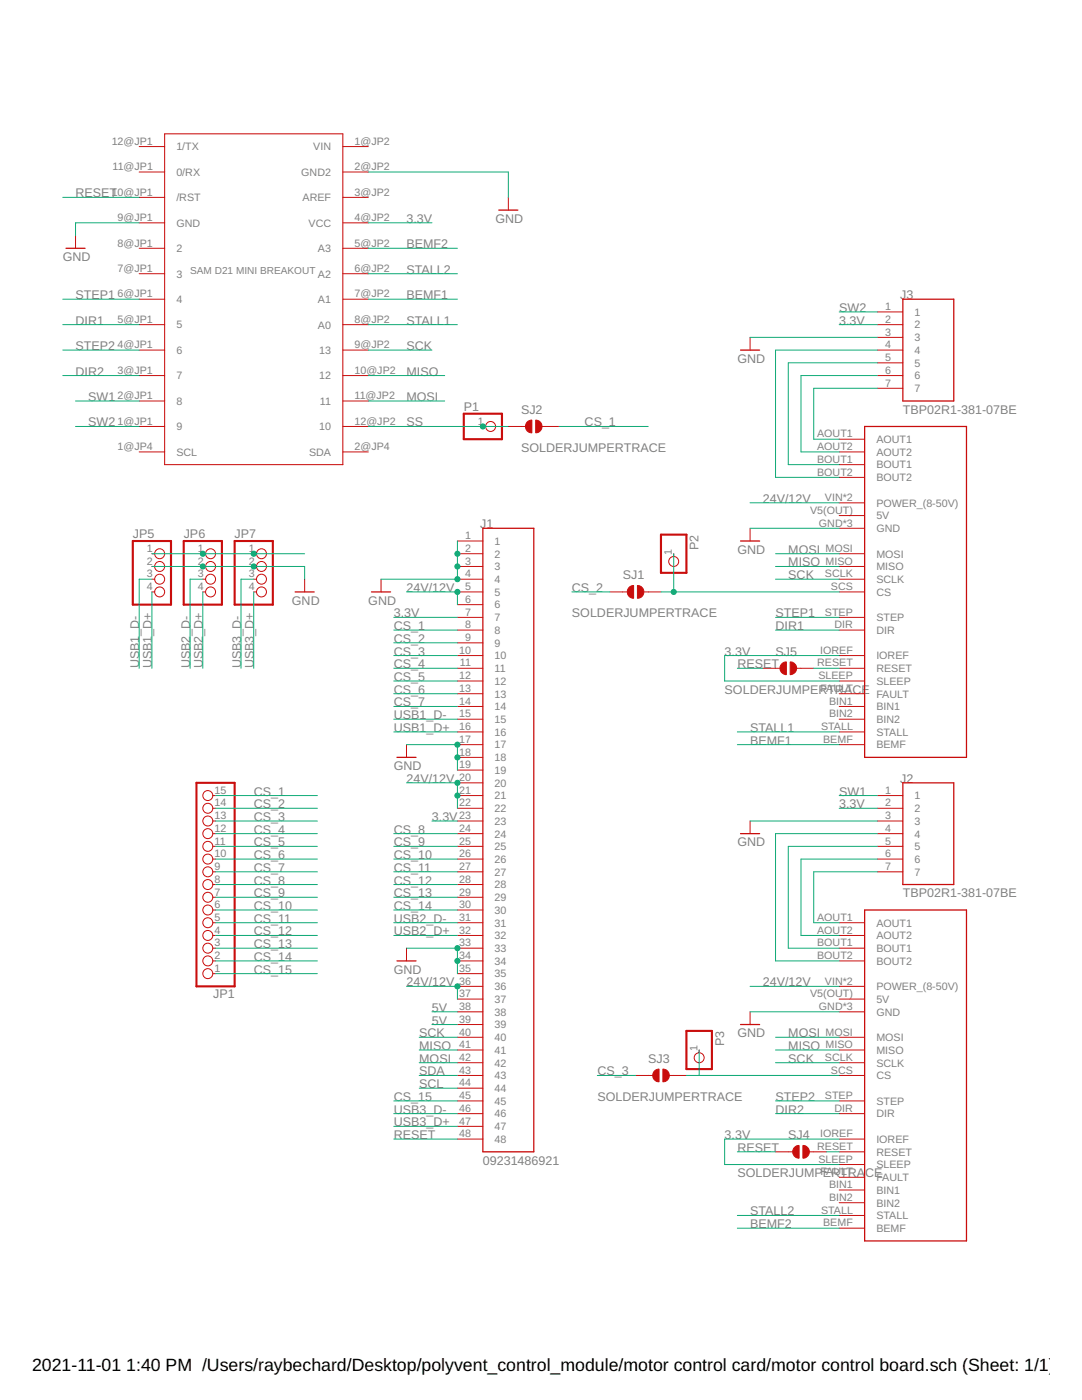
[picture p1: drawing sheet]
<svg xmlns="http://www.w3.org/2000/svg" width="216mm" height="279mm" viewBox="0 0 216 279" stroke-linecap="round" stroke-linejoin="round" font-family="sans-serif">
<g fill="none" stroke="#c90d0c" stroke-width=".25">
<path d="M13.2 49.6h3.8M99.5 41.9h3.8M180.1 59.7h10.2v20.3h-10.2zM147.8 69.9h3.8M172.5 85.1h20.3v66.1h-20.3zM58.9 118.1h3.8M74.1 118.1h3.8M96.4 105.4h10.1v124.5h-10.1zM147.8 108h3.8M79.2 151.2h3.8M180.1 156.2h10.2v20.3h-10.2zM147.8 166.4h3.8"/>
<path d="M79.2 191.8h3.8M172.5 181.6h20.3v66h-20.3zM147.8 204.5h3.8"/>
</g>
<g fill="none" stroke="#c90d0c" stroke-width=".2">
<path d="M27.8 29.3h5.1M27.8 34.3h5.1M27.8 39.4h5.1M68.4 29.3h5.1M68.4 34.3h5.1M68.4 39.4h5.1M101.4 39.4v2.5M15.1 47v2.6M27.8 44.5h5.1M27.8 49.6h5.1M27.8 54.6h5.1M27.8 59.7h5.1"/>
<path d="M68.4 44.5h5.1M68.4 49.6h5.1M68.4 54.6h5.1M68.4 59.7h5.1M27.8 64.8h5.1M27.8 69.9h5.1M27.8 75h5.1M68.4 64.8h5.1M68.4 69.9h5.1M68.4 75h5.1M149.7 67.3v2.6M175.1 62.3h5"/>
<path d="M175.1 64.8h5M175.1 67.3h5M175.1 69.9h5M175.1 72.4h5M175.1 75h5M175.1 77.5h5M27.8 90.2h5.1M27.8 85.1h5.1M27.8 80h5.1M68.4 90.2h5.1M68.4 85.1h5.1M68.4 80h5.1"/>
<path d="M96.4 85.1h.5M101.4 85.1h3.5M108.2 85.1h3.4M167.4 87.7h5.1M167.4 90.2h5.1M167.4 92.7h5.1M167.4 95.3h5.1M30.3 110.5h.6M30.3 113.1h.6M30.3 115.6h.6M30.3 118.1h.6M40.5 110.5h.5"/>
<path d="M40.5 113.1h.5M40.5 115.6h.5M40.5 118.1h.5M50.6 110.5h.6M50.6 113.1h.6M50.6 115.6h.6M50.6 118.1h.6M60.8 115.6v2.5M76 115.6v2.5M91.3 108h5.1M91.3 110.5h5.1M91.3 113.1h5.1"/>
<path d="M91.3 115.6h5.1M91.3 118.1h5.1M121.7 118.1h3.5M128.5 118.1h3.4M134.4 110.5v.6M149.7 105.4v2.6M167.4 110.5h5.1M167.4 113.1h5.1M167.4 115.6h5.1M167.4 118.1h5.1M167.4 100.4h5.1M167.4 102.9h5.1"/>
<path d="M167.4 105.4h5.1M91.3 120.7h5.1M91.3 123.2h5.1M91.3 125.8h5.1M91.3 128.3h5.1M91.3 130.8h5.1M91.3 133.4h5.1M91.3 135.9h5.1M91.3 138.5h5.1M152.2 133.4h3.4M158.9 133.4h3.5M167.4 123.2h5.1"/>
<path d="M167.4 125.8h5.1M167.4 130.8h5.1M167.4 133.4h5.1M167.4 135.9h5.1M167.4 138.5h5.1M42.5 158.8h.5M81.1 148.6v2.6M91.3 141h5.1M91.3 143.5h5.1M91.3 146.1h5.1M91.3 148.6h5.1M91.3 151.2h5.1"/>
<path d="M91.3 153.7h5.1M91.3 156.2h5.1M91.3 158.8h5.1M167.4 141h5.1M167.4 143.5h5.1M167.4 146.1h5.1M167.4 148.6h5.1M175.1 158.8h5M42.5 161.3h.5M42.5 163.9h.5M42.5 166.4h.5M42.5 168.9h.5"/>
<path d="M42.5 171.4h.5M42.5 174h.5M42.5 176.5h.5M42.5 179.1h.5M91.3 161.3h5.1M91.3 163.9h5.1M91.3 166.4h5.1M91.3 168.9h5.1M91.3 171.4h5.1M91.3 174h5.1M91.3 176.5h5.1M91.3 179.1h5.1"/>
<path d="M149.7 163.9v2.5M175.1 161.3h5M175.1 163.9h5M175.1 166.4h5M175.1 168.9h5M175.1 171.4h5M175.1 174h5M42.5 181.6h.5M42.5 184.1h.5M42.5 186.7h.5M42.5 189.2h.5M42.5 191.8h.5"/>
<path d="M42.5 194.3h.5M81.1 189.2v2.6M91.3 181.6h5.1M91.3 184.1h5.1M91.3 186.7h5.1M91.3 189.2h5.1M91.3 191.8h5.1M91.3 194.3h5.1M91.3 196.8h5.1M91.3 199.4h5.1M167.4 184.1h5.1M167.4 186.7h5.1"/>
<path d="M167.4 189.2h5.1M167.4 191.8h5.1M167.4 196.8h5.1M167.4 199.4h5.1M91.3 201.9h5.1M91.3 204.5h5.1M91.3 207h5.1M91.3 209.5h5.1M91.3 212.1h5.1M91.3 214.6h5.1M91.3 217.2h5.1M91.3 219.7h5.1"/>
<path d="M126.8 214.6h3.4M133.5 214.6h3.5M139.5 209.5v.6M149.7 201.9v2.6M167.4 201.9h5.1M167.4 207h5.1M167.4 209.5h5.1M167.4 212.1h5.1M167.4 214.6h5.1M167.4 219.7h5.1M91.3 222.2h5.1M91.3 224.8h5.1"/>
<path d="M91.3 227.3h5.1M154.7 229.9h3.5M161.5 229.9h3.4M167.4 222.2h5.1M167.4 227.3h5.1M167.4 229.9h5.1M167.4 232.4h5.1M167.4 234.9h5.1M167.4 237.5h5.1M167.4 240h5.1M167.4 245.1h5.1M167.4 242.6h5.1"/>
<circle cx="97.9" cy="85.1" r=".99"/>
<circle cx="31.9" cy="115.6" r=".99"/>
<circle cx="31.9" cy="110.5" r=".99"/>
<circle cx="31.9" cy="118.1" r=".99"/>
<circle cx="31.9" cy="113.1" r=".99"/>
<circle cx="42" cy="115.6" r=".99"/>
<circle cx="42" cy="113.1" r=".99"/>
<circle cx="42" cy="118.1" r=".99"/>
<circle cx="42" cy="110.5" r=".99"/>
<circle cx="52.2" cy="113.1" r=".99"/>
<circle cx="52.2" cy="110.5" r=".99"/>
<circle cx="52.2" cy="115.6" r=".99"/>
<circle cx="52.2" cy="118.1" r=".99"/>
<circle cx="134.4" cy="112.1" r=".99"/>
<circle cx="41.5" cy="158.8" r=".99"/>
<circle cx="41.5" cy="171.5" r=".99"/>
<circle cx="41.5" cy="168.9" r=".99"/>
<circle cx="41.5" cy="163.9" r=".99"/>
<circle cx="41.5" cy="161.3" r=".99"/>
<circle cx="41.5" cy="166.4" r=".99"/>
<circle cx="41.5" cy="179.1" r=".99"/>
<circle cx="41.5" cy="174" r=".99"/>
<circle cx="41.5" cy="176.5" r=".99"/>
<circle cx="41.5" cy="191.8" r=".99"/>
<circle cx="41.5" cy="189.2" r=".99"/>
<circle cx="41.5" cy="194.3" r=".99"/>
<circle cx="41.5" cy="186.7" r=".99"/>
<circle cx="41.5" cy="184.2" r=".99"/>
<circle cx="41.5" cy="181.6" r=".99"/>
<circle cx="139.5" cy="211.1" r=".99"/>
</g>
<path d="M92.5 82.6h7.7v5.1h-7.7zM26.5 108h7.6v12.7h-7.6zM36.7 108h7.6v12.7h-7.6zM46.8 108h7.6v12.7h-7.6zM131.9 106.7h5.1v7.6h-5.1zM39.2 156.2h7.6v40.6h-7.6zM137 205.7h5v7.7h-5z" fill="none" stroke="#c90d0c" stroke-width=".42"/>
<g fill="#c90d0c" stroke="#c90d0c" stroke-width=".2">
<path d="M127.2 116.9a1.27 1.27 0 0 1 1.3 1.2 1.27 1.27 0 0 1-1.3 1.3z" fill-rule="evenodd"/>
<path d="M125.5 117.3l.5-.4h.4v2.5a1.27 1.27 0 0 1-1.1-.8 1.27 1.27 0 0 1 .2-1.3z" fill-rule="evenodd"/>
<path d="M106.9 83.8a1.27 1.27 0 0 1 1.3 1.3 1.27 1.27 0 0 1-1.3 1.3z" fill-rule="evenodd"/>
<path d="M105.2 84.3l.5-.4 .4-.1v2.6a1.27 1.27 0 0 1-1.1-.8 1.27 1.27 0 0 1 .2-1.3z" fill-rule="evenodd"/>
<path d="M132.3 213.4a1.27 1.27 0 0 1 1.3 1.2 1.27 1.27 0 0 1-1.3 1.3z" fill-rule="evenodd"/>
<path d="M130.6 213.8l.5-.4h.4v2.5a1.27 1.27 0 0 1-1.1-.8 1.27 1.27 0 0 1 .2-1.3z" fill-rule="evenodd"/>
<path d="M160.2 228.6a1.27 1.27 0 0 1 1.3 1.3 1.27 1.27 0 0 1-1.3 1.2z" fill-rule="evenodd"/>
<path d="M158.5 229l.5-.3 .4-.1v2.5a1.27 1.27 0 0 1-1.1-.7 1.27 1.27 0 0 1 .2-1.4z" fill-rule="evenodd"/>
<path d="M157.7 132.1a1.27 1.27 0 0 1 1.3 1.3 1.27 1.27 0 0 1-1.3 1.2z" fill-rule="evenodd"/>
<path d="M156 132.5l.5-.3 .4-.1v2.5a1.27 1.27 0 0 1-1.1-.7 1.27 1.27 0 0 1 .2-1.4z" fill-rule="evenodd"/>
</g>
<path d="M32.9 26.7h35.5v66h-35.5z" fill="none" stroke="#c90d0c" stroke-width=".21"/>
<g fill="none" stroke="#0dab76" stroke-width=".2">
<path d="M12.5 39.4h15.3M73.5 34.3h27.9v5.1M12.5 59.7h15.3M27.8 44.5h-12.7v2.5M73.5 44.5h12.7M73.5 59.7h17.8M73.5 54.6h17.8M73.5 49.6h17.8M12.5 64.8h15.3M12.5 69.9h15.3M12.5 75h15.3M73.5 64.8h17.8"/>
<path d="M73.5 69.9h12.7M73.5 75h15.2M149.7 67.3h25.4M167.4 64.8h7.7M167.4 62.3h7.7M175.1 69.9h-20.4v25.4h12.7M175.1 75h-15.3v15.2h7.6M175.1 77.5h-12.7v10.2h5M175.1 72.4h-17.8v20.3h10.1M15.1 80h12.7M15.1 85.1h12.7M73.5 80h15.2"/>
<path d="M73.5 85.1h27.9M111.6 85.1h17.7M30.3 115.6h-2.5v17.8M30.3 113.1h30.5v2.5M30.3 110.5h30.5M30.3 118.1v15.3M40.5 115.6h-2.6v17.8M40.5 118.1v15.3M50.6 115.6h-2.5v17.8M50.6 118.1v15.3M81.1 118.1h10.2v2.6M91.3 108v7.6h-15.3"/>
<path d="M114.1 118.1h7.6M131.9 118.1h35.5M134.4 110.5v7.6M149.7 105.4h17.7M149.7 100.4h17.7M154.7 115.6h12.7M154.7 113.1h12.7M154.7 110.5h12.7M78.6 130.8h12.7M78.6 135.9h12.7M78.6 123.2h12.7M78.6 125.8h12.7"/>
<path d="M78.6 128.3h12.7M78.6 133.4h12.7M78.6 138.5h12.7M147.1 133.4h5.1M154.7 123.2h12.7M154.7 125.8h12.7M162.4 133.4h5M167.4 130.8h-22.8v5.1h22.8M43 158.8h20.3M78.6 141h12.7M78.6 146.1h12.7M78.6 143.5h12.7"/>
<path d="M81.1 148.6h10.2v5.1M81.1 156.2h10.2v5.1M147.1 148.6h20.3M147.1 146.1h20.3M167.4 158.8h7.7M43 163.9h20.3M43 161.3h20.3M43 166.4h20.3M43 168.9h20.3M43 171.4h20.3M43 174h20.3M43 176.5h20.3"/>
<path d="M43 179.1h20.3M78.6 166.4h12.7M78.6 168.9h12.7M78.6 171.4h12.7M78.6 174h12.7M78.6 176.5h12.7M78.6 179.1h12.7M86.2 163.9h5.1M149.7 163.9h25.4M167.4 161.3h7.7M175.1 168.9h-17.8v20.3h10.1M175.1 166.4h-20.4v25.4h12.7"/>
<path d="M175.1 171.4h-15.3v15.3h7.6M175.1 174h-12.7v10.1h5M43 189.2h20.3M43 181.6h20.3M43 184.1h20.3M43 186.7h20.3M43 191.8h20.3M43 194.3h20.3M78.6 181.6h12.7M78.6 184.1h12.7M78.6 186.7h12.7M81.1 189.2h10.2v5.1"/>
<path d="M81.1 196.8h10.2v2.6M149.7 196.8h17.7M78.6 219.7h12.7M83.7 207h7.6M83.7 212.1h7.6M83.7 209.5h7.6M83.7 214.6h7.6M83.7 217.2h7.6M86.2 201.9h5.1M86.2 204.5h5.1M119.2 214.6h7.6M137 214.6h30.4"/>
<path d="M139.5 209.5v5.1M149.7 201.9h17.7M154.7 207h12.7M154.7 212.1h12.7M154.7 209.5h12.7M154.7 219.7h12.7M78.6 227.3h12.7M78.6 222.2h12.7M78.6 224.8h12.7M147.1 229.9h7.6M154.7 222.2h12.7M164.9 229.9h2.5"/>
<path d="M167.4 227.3h-22.8v5.1h22.8M147.1 242.6h20.3M147.1 245.1h20.3"/>
</g>
<g fill="#0dab76" stroke="#0dab76" stroke-width=".2">
<circle cx="91.3" cy="110.5" r=".51"/>
<circle cx="91.3" cy="113.1" r=".51"/>
<circle cx="91.3" cy="115.6" r=".51"/>
<circle cx="91.3" cy="191.8" r=".51"/>
<circle cx="91.3" cy="189.2" r=".51"/>
<circle cx="91.3" cy="151.2" r=".51"/>
<circle cx="91.3" cy="148.6" r=".51"/>
<circle cx="40.5" cy="113.1" r=".51"/>
<circle cx="50.6" cy="113.1" r=".51"/>
<circle cx="91.3" cy="118.1" r=".51"/>
<circle cx="91.3" cy="156.2" r=".51"/>
<circle cx="91.3" cy="158.8" r=".51"/>
<circle cx="91.3" cy="196.8" r=".51"/>
<circle cx="40.5" cy="110.5" r=".51"/>
<circle cx="50.6" cy="110.5" r=".51"/>
<circle cx="96.4" cy="85.1" r=".51"/>
<circle cx="134.4" cy="118.1" r=".51"/>
</g>
<g font-size="3.5">
<text x="6.4" y="273.5">2021-11-01</text>
<text x="25.2" y="273.5">1:40 PM /Users/raybechard/Desktop/polyvent_control_module/motor control card/motor control board.sch (Sheet: 1/1)</text>
</g>
<g font-size="2.5" fill="#808080">
<text x="15.1" y="39.4">RESET</text>
<text x="81.1" y="44.5">3.3V</text>
<text x="98.9" y="44.5">GND</text>
<text x="12.5" y="52.1">GND</text>
<text x="81.1" y="49.6">BEMF2</text>
<text x="15.1" y="59.7">STEP1</text>
<text x="81.1" y="59.7">BEMF1</text>
<text x="81.1" y="54.6">STALL2</text>
<text x="179.6" y="59.7">J</text>
<text x="180.9" y="59.7">3</text>
<text x="15.1" y="64.8">DIR1</text>
<text x="81.1" y="64.8">STALL1</text>
<text x="167.5" y="64.8">3.3V</text>
<text x="167.5" y="62.3">SW2</text>
<text x="15.1" y="69.9">STEP2</text>
<text x="81.1" y="69.9">SCK</text>
<text x="15.1" y="75">DIR2</text>
<text x="81.1" y="75">MISO</text>
<text x="147.1" y="72.4">GND</text>
<text x="17.6" y="80">SW1</text>
<text x="81.1" y="80">MOSI</text>
<text x="92.5" y="81.9">P1</text>
<text x="104" y="82.6">SJ2</text>
<text x="180.1" y="82.6">TBP02R1-381-07BE</text>
<text x="17.6" y="85.1">SW2</text>
<text x="81.1" y="85.1">SS</text>
<text x="116.7" y="85.1">CS_1</text>
<text x="104" y="90.2">SOLDERJUMPERTRACE</text>
<text x="152.2" y="100.4">24V/12V</text>
<text x="26.5" y="107.3">JP5</text>
<text x="36.7" y="107.3">JP6</text>
<text x="46.8" y="107.3">JP7</text>
<text x="95.8" y="105.4">J1</text>
<text x="139.4" y="109.7" transform="rotate(-90 139.4 109.7)">P2</text>
<text x="147.1" y="110.5">GND</text>
<text x="157.3" y="113">MISO</text>
<text x="157.3" y="110.5">MOSI</text>
<text x="81.1" y="118.1">24V/12V</text>
<text x="114.1" y="118.1">CS_2</text>
<text x="124.3" y="115.6">SJ1</text>
<text x="157.3" y="115.6">SCK</text>
<text x="58.2" y="120.7">GND</text>
<text x="73.5" y="120.7">GND</text>
<text x="78.6" y="123.2">3.3V</text>
<text x="78.6" y="125.7">CS_1</text>
<text x="114.1" y="123.2">SOLDERJUMPERTRACE</text>
<text x="154.8" y="123.2">STEP1</text>
<text x="154.8" y="125.7">DIR1</text>
<text x="78.6" y="128.3">CS_2</text>
<text x="78.6" y="130.8">CS_3</text>
<text x="144.6" y="130.8">3.3V</text>
<text x="154.8" y="130.8">SJ5</text>
<text x="27.8" y="133.4" transform="rotate(-90 27.8 133.4)">USB1_D-</text>
<text x="30.3" y="133.4" transform="rotate(-90 30.3 133.4)">USB1_D+</text>
<text x="37.9" y="133.4" transform="rotate(-90 37.9 133.4)">USB2_D-</text>
<text x="40.5" y="133.4" transform="rotate(-90 40.5 133.4)">USB2_D+</text>
<text x="48.1" y="133.4" transform="rotate(-90 48.1 133.4)">USB3_D-</text>
<text x="50.6" y="133.4" transform="rotate(-90 50.6 133.4)">USB3_D+</text>
<text x="78.6" y="133.4">CS_4</text>
<text x="78.6" y="135.9">CS_5</text>
<text x="147.1" y="133.4">RESET</text>
<text x="78.6" y="138.4">CS_6</text>
<text x="78.6" y="141">CS_7</text>
<text x="78.6" y="143.5">USB1_D-</text>
<text x="144.6" y="138.4">SOLDERJUMPERTRACE</text>
<text x="78.6" y="146.1">USB1_D+</text>
<text x="149.7" y="146.1">STALL1</text>
<text x="149.7" y="148.6">BEMF1</text>
<text x="78.6" y="153.7">GND</text>
<text x="50.6" y="158.8">CS_1</text>
<text x="50.6" y="161.3">CS_2</text>
<text x="81.1" y="156.2">24V/12V</text>
<text x="167.5" y="161.3">3.3V</text>
<text x="167.5" y="158.8">SW1</text>
<text x="179.6" y="156.2">J2</text>
<text x="50.6" y="163.8">CS_3</text>
<text x="50.6" y="166.4">CS_4</text>
<text x="78.6" y="166.4">CS_8</text>
<text x="86.2" y="163.8">3.3V</text>
<text x="50.6" y="168.9">CS_5</text>
<text x="50.6" y="171.5">CS_6</text>
<text x="50.6" y="174">CS_7</text>
<text x="78.6" y="168.9">CS_9</text>
<text x="78.6" y="171.5">CS_10</text>
<text x="78.6" y="174">CS_11</text>
<text x="147.1" y="168.9">GND</text>
<text x="50.6" y="176.5">CS_8</text>
<text x="50.6" y="179.1">CS_9</text>
<text x="78.6" y="176.5">CS_12</text>
<text x="78.6" y="179.1">CS_13</text>
<text x="180.1" y="179.1">TBP02R1-381-07BE</text>
<text x="50.6" y="181.6">CS_10</text>
<text x="50.6" y="184.2">CS_11</text>
<text x="78.6" y="181.6">CS_14</text>
<text x="78.6" y="184.2">USB2_D-</text>
<text x="50.6" y="186.7">CS_12</text>
<text x="50.6" y="189.2">CS_13</text>
<text x="50.6" y="191.8">CS_14</text>
<text x="78.6" y="186.7">USB2_D+</text>
<text x="50.6" y="194.3">CS_15</text>
<text x="78.6" y="194.3">GND</text>
<text x="81.1" y="196.9">24V/12V</text>
<text x="152.2" y="196.9">24V/12V</text>
<text x="42.5" y="199.3">JP1</text>
<text x="86.2" y="201.9">5V</text>
<text x="83.6" y="207">SCK</text>
<text x="83.6" y="209.6">MISO</text>
<text x="86.2" y="204.5">5V</text>
<text x="144.5" y="208.8" transform="rotate(-90 144.5 208.8)">P3</text>
<text x="147.1" y="207">GND</text>
<text x="157.3" y="209.6">MISO</text>
<text x="157.3" y="207">MOSI</text>
<text x="83.6" y="212.1">MOSI</text>
<text x="83.6" y="214.6">SDA</text>
<text x="119.2" y="214.6">CS_3</text>
<text x="129.4" y="212.1">SJ3</text>
<text x="157.3" y="212.1">SCK</text>
<text x="78.6" y="219.7">CS_15</text>
<text x="83.6" y="217.2">SCL</text>
<text x="119.2" y="219.7">SOLDERJUMPERTRACE</text>
<text x="154.8" y="219.7">STEP2</text>
<text x="78.6" y="222.3">USB3_D-</text>
<text x="78.6" y="227.3">RESET</text>
<text x="78.6" y="224.8">USB3_D+</text>
<text x="144.6" y="227.3">3.3V</text>
<text x="154.8" y="222.3">DIR2</text>
<text x="157.3" y="227.3">SJ4</text>
<text x="96.3" y="232.4">09231486921</text>
<text x="147.1" y="229.9">RESET</text>
<text x="147.1" y="234.9">SOLDERJUMPERTRA</text>
<text x="172.6" y="234.9">CE</text>
<text x="149.7" y="242.6">STALL2</text>
<text x="149.7" y="245.1">BEMF2</text>
</g>
<g font-size="2.1" fill="#808080">
<text x="22.3" y="28.9">12@JP1</text>
<text x="70.7" y="28.9">1@JP2</text>
<text x="22.5" y="34">11@JP1</text>
<text x="35.2" y="30">1/TX</text>
<text x="35.2" y="35.1">0/RX</text>
<text x="60.1" y="35.1">GND2</text>
<text x="62.5" y="30">VIN</text>
<text x="70.7" y="34">2@JP2</text>
<text x="22.3" y="39">10@JP1</text>
<text x="35.2" y="40.2">/RST</text>
<text x="60.4" y="40.2">AREF</text>
<text x="70.7" y="39">3@JP2</text>
<text x="23.5" y="44.1">9@JP1</text>
<text x="35.2" y="45.2">GND</text>
<text x="61.6" y="45.2">VCC</text>
<text x="70.7" y="44.1">4@JP2</text>
<text x="23.5" y="49.2">8@JP1</text>
<text x="35.2" y="50.3">2</text>
<text x="63.4" y="50.3">A3</text>
<text x="70.7" y="49.2">5@JP2</text>
<text x="23.5" y="54.3">7@JP1</text>
<text x="23.5" y="59.4">6@JP1</text>
<text x="35.2" y="55.4">3</text>
<text x="63.4" y="55.4">A2</text>
<text x="70.7" y="54.3">6@JP2</text>
<text x="70.7" y="59.4">7@JP2</text>
<text x="23.5" y="64.4">5@JP1</text>
<text x="35.2" y="60.5">4</text>
<text x="35.2" y="65.6">5</text>
<text x="63.4" y="60.5">A1</text>
<text x="63.4" y="65.6">A0</text>
<text x="70.7" y="64.4">8@JP2</text>
<text x="176.6" y="61.9">1</text>
<text x="176.6" y="64.4">2</text>
<text x="182.5" y="63">1</text>
<text x="182.5" y="65.6">2</text>
<text x="23.5" y="69.5">4@JP1</text>
<text x="35.2" y="70.6">6</text>
<text x="63.7" y="70.6">13</text>
<text x="70.7" y="69.5">9@JP2</text>
<text x="176.6" y="67">3</text>
<text x="176.6" y="69.5">4</text>
<text x="182.5" y="68.1">3</text>
<text x="182.5" y="70.6">4</text>
<text x="23.5" y="74.6">3@JP1</text>
<text x="35.2" y="75.7">7</text>
<text x="63.7" y="75.7">12</text>
<text x="70.7" y="74.6">10@JP2</text>
<text x="176.6" y="72.1">5</text>
<text x="176.6" y="74.6">6</text>
<text x="176.6" y="77.1">7</text>
<text x="182.5" y="73.2">5</text>
<text x="182.5" y="75.7">6</text>
<text x="23.5" y="79.7">2@JP1</text>
<text x="35.2" y="80.8">8</text>
<text x="63.8" y="80.8">11</text>
<text x="70.7" y="79.7">11@JP2</text>
<text x="182.5" y="78.3">7</text>
<text x="23.5" y="84.8">1@JP1</text>
<text x="23.5" y="89.8">1@JP4</text>
<text x="35.2" y="85.9">9</text>
<text x="63.7" y="85.9">10</text>
<text x="70.7" y="84.8">12@JP2</text>
<text x="70.7" y="89.8">2@JP4</text>
<text x="95.4" y="84.8">1</text>
<text x="163.1" y="87.3">AOUT1</text>
<text x="163.1" y="89.8">AOUT2</text>
<text x="174.9" y="88.4">AOUT1</text>
<text x="35.2" y="91">SCL</text>
<text x="61.7" y="91">SDA</text>
<text x="163.1" y="92.4">BOUT1</text>
<text x="163.1" y="94.9">BOUT2</text>
<text x="174.9" y="91">AOUT2</text>
<text x="174.9" y="93.5">BOUT1</text>
<text x="164.6" y="100">VIN*2</text>
<text x="174.9" y="96">BOUT2</text>
<text x="174.9" y="101.1">POWER_(8-50V)</text>
<text x="92.8" y="107.6">1</text>
<text x="161.6" y="102.5">V5(OUT)</text>
<text x="163.4" y="105.1">GND*3</text>
<text x="174.9" y="103.7">5V</text>
<text x="174.9" y="106.2">GND</text>
<text x="29.3" y="110.2">1</text>
<text x="29.3" y="112.7">2</text>
<text x="39.5" y="110.2">1</text>
<text x="39.5" y="112.7">2</text>
<text x="49.6" y="110.2">1</text>
<text x="49.6" y="112.7">2</text>
<text x="92.8" y="110.2">2</text>
<text x="92.8" y="112.7">3</text>
<text x="98.7" y="108.7">1</text>
<text x="98.7" y="111.3">2</text>
<text x="98.7" y="113.8">3</text>
<text x="134.1" y="110.7" transform="rotate(-90 134.1 110.7)">1</text>
<text x="164.7" y="110.2">MOSI</text>
<text x="164.7" y="112.7">MISO</text>
<text x="174.9" y="111.3">MOSI</text>
<text x="174.9" y="113.8">MISO</text>
<text x="29.3" y="115.2">3</text>
<text x="29.3" y="117.8">4</text>
<text x="39.5" y="115.2">3</text>
<text x="39.5" y="117.8">4</text>
<text x="49.6" y="115.2">3</text>
<text x="49.6" y="117.8">4</text>
<text x="92.8" y="115.2">4</text>
<text x="92.8" y="117.8">5</text>
<text x="98.7" y="116.4">4</text>
<text x="98.7" y="118.9">5</text>
<text x="164.6" y="115.2">SCLK</text>
<text x="165.8" y="117.8">SCS</text>
<text x="174.9" y="116.4">SCLK</text>
<text x="174.9" y="118.9">CS</text>
<text x="92.8" y="120.3">6</text>
<text x="92.8" y="122.9">7</text>
<text x="92.8" y="125.4">8</text>
<text x="98.7" y="121.4">6</text>
<text x="98.7" y="124">7</text>
<text x="164.6" y="122.9">STEP</text>
<text x="166.5" y="125.4">DIR</text>
<text x="174.9" y="124">STEP</text>
<text x="91.6" y="130.5">10</text>
<text x="92.8" y="127.9">9</text>
<text x="98.7" y="126.5">8</text>
<text x="98.7" y="129">9</text>
<text x="98.7" y="131.6">10</text>
<text x="163.7" y="130.5">IOREF</text>
<text x="174.9" y="131.6">IOREF</text>
<text x="174.9" y="126.5">DIR</text>
<text x="91.6" y="135.5">12</text>
<text x="91.8" y="133">11</text>
<text x="98.7" y="134.1">11</text>
<text x="98.7" y="136.7">12</text>
<text x="163.1" y="133">RESET</text>
<text x="163.3" y="135.5">SLEEP</text>
<text x="174.9" y="134.1">RESET</text>
<text x="174.9" y="136.7">SLEEP</text>
<text x="91.6" y="138.1">13</text>
<text x="91.6" y="140.6">14</text>
<text x="91.6" y="143.2">15</text>
<text x="98.7" y="139.2">13</text>
<text x="98.7" y="141.7">14</text>
<text x="163.7" y="138.1">FAULT</text>
<text x="165.4" y="140.6">BIN1</text>
<text x="165.4" y="143.2">BIN2</text>
<text x="174.9" y="139.2">FAULT</text>
<text x="174.9" y="141.7">BIN1</text>
<text x="91.6" y="145.7">16</text>
<text x="91.6" y="148.2">17</text>
<text x="98.7" y="144.3">15</text>
<text x="98.7" y="146.8">16</text>
<text x="98.7" y="149.4">17</text>
<text x="163.8" y="145.7">STALL</text>
<text x="164.2" y="148.2">BEMF</text>
<text x="174.9" y="144.3">BIN2</text>
<text x="174.9" y="149.4">BEMF</text>
<text x="174.9" y="146.8">STALL</text>
<text x="91.6" y="150.8">18</text>
<text x="91.6" y="153.3">19</text>
<text x="91.6" y="155.9">20</text>
<text x="98.7" y="151.9">18</text>
<text x="98.7" y="154.4">19</text>
<text x="42.8" y="160.9">14</text>
<text x="42.8" y="158.4">15</text>
<text x="91.6" y="158.4">21</text>
<text x="91.6" y="160.9">22</text>
<text x="98.7" y="157">20</text>
<text x="98.7" y="159.5">21</text>
<text x="176.6" y="158.4">1</text>
<text x="176.6" y="160.9">2</text>
<text x="182.5" y="159.5">1</text>
<text x="42.8" y="166">12</text>
<text x="42.8" y="163.5">13</text>
<text x="91.6" y="163.5">23</text>
<text x="91.6" y="166">24</text>
<text x="98.7" y="162.1">22</text>
<text x="98.7" y="164.6">23</text>
<text x="98.7" y="167.1">24</text>
<text x="176.6" y="163.5">3</text>
<text x="176.6" y="166">4</text>
<text x="182.5" y="162.1">2</text>
<text x="182.5" y="164.6">3</text>
<text x="182.5" y="167.1">4</text>
<text x="42.8" y="173.6">9</text>
<text x="42.8" y="171.1">10</text>
<text x="42.8" y="168.6">11</text>
<text x="91.6" y="168.6">25</text>
<text x="91.6" y="171.1">26</text>
<text x="91.6" y="173.6">27</text>
<text x="98.7" y="169.7">25</text>
<text x="98.7" y="172.2">26</text>
<text x="176.6" y="168.6">5</text>
<text x="176.6" y="171.1">6</text>
<text x="176.6" y="173.6">7</text>
<text x="182.5" y="169.7">5</text>
<text x="182.5" y="172.2">6</text>
<text x="42.8" y="178.7">7</text>
<text x="42.8" y="176.2">8</text>
<text x="91.6" y="176.2">28</text>
<text x="91.6" y="178.7">29</text>
<text x="98.7" y="174.8">27</text>
<text x="98.7" y="177.3">28</text>
<text x="98.7" y="179.8">29</text>
<text x="182.5" y="174.8">7</text>
<text x="42.8" y="183.8">5</text>
<text x="42.8" y="181.3">6</text>
<text x="91.6" y="181.3">30</text>
<text x="91.6" y="183.8">31</text>
<text x="98.7" y="182.4">30</text>
<text x="98.7" y="184.9">31</text>
<text x="163.1" y="183.8">AOUT1</text>
<text x="174.9" y="184.9">AOUT1</text>
<text x="42.8" y="191.4">2</text>
<text x="42.8" y="188.9">3</text>
<text x="42.8" y="186.3">4</text>
<text x="91.6" y="186.3">32</text>
<text x="91.6" y="188.9">33</text>
<text x="91.6" y="191.4">34</text>
<text x="98.7" y="187.5">32</text>
<text x="98.7" y="190">33</text>
<text x="163.1" y="186.3">AOUT2</text>
<text x="163.1" y="188.9">BOUT1</text>
<text x="163.1" y="191.4">BOUT2</text>
<text x="174.9" y="187.5">AOUT2</text>
<text x="174.9" y="190">BOUT1</text>
<text x="42.8" y="194">1</text>
<text x="91.6" y="194">35</text>
<text x="91.6" y="196.5">36</text>
<text x="98.7" y="192.5">34</text>
<text x="98.7" y="195.1">35</text>
<text x="98.7" y="197.6">36</text>
<text x="164.6" y="196.5">VIN*2</text>
<text x="174.9" y="192.5">BOUT2</text>
<text x="174.9" y="197.6">POWER_(8-50V)</text>
<text x="91.6" y="199">37</text>
<text x="91.6" y="201.6">38</text>
<text x="98.7" y="200.2">37</text>
<text x="98.7" y="202.7">38</text>
<text x="161.6" y="199">V5(OUT)</text>
<text x="163.4" y="201.6">GND*3</text>
<text x="174.9" y="200.2">5V</text>
<text x="174.9" y="202.7">GND</text>
<text x="91.6" y="204.1">39</text>
<text x="91.6" y="206.7">40</text>
<text x="91.6" y="209.2">41</text>
<text x="98.7" y="205.2">39</text>
<text x="98.7" y="207.8">40</text>
<text x="139.2" y="209.8" transform="rotate(-90 139.2 209.8)">1</text>
<text x="164.7" y="206.7">MOSI</text>
<text x="164.7" y="209.2">MISO</text>
<text x="174.9" y="207.8">MOSI</text>
<text x="91.6" y="211.7">42</text>
<text x="91.6" y="214.3">43</text>
<text x="98.7" y="210.3">41</text>
<text x="98.7" y="212.9">42</text>
<text x="98.7" y="215.4">43</text>
<text x="164.6" y="211.7">SCLK</text>
<text x="165.8" y="214.3">SCS</text>
<text x="174.9" y="210.3">MISO</text>
<text x="174.9" y="212.9">SCLK</text>
<text x="174.9" y="215.4">CS</text>
<text x="91.6" y="216.8">44</text>
<text x="91.6" y="219.4">45</text>
<text x="91.6" y="221.9">46</text>
<text x="98.7" y="217.9">44</text>
<text x="98.7" y="220.5">45</text>
<text x="164.6" y="219.4">STEP</text>
<text x="166.5" y="221.9">DIR</text>
<text x="174.9" y="220.5">STEP</text>
<text x="91.6" y="224.4">47</text>
<text x="91.6" y="227">48</text>
<text x="98.7" y="223">46</text>
<text x="98.7" y="225.6">47</text>
<text x="163.7" y="227">IOREF</text>
<text x="174.9" y="223">DIR</text>
<text x="98.7" y="228.1">48</text>
<text x="163.1" y="229.5">RESET</text>
<text x="163.3" y="232.1">SLEEP</text>
<text x="174.9" y="228.1">IOREF</text>
<text x="174.9" y="230.6">RESET</text>
<text x="174.9" y="233.2">SLEEP</text>
<text x="163.7" y="234.6">FAULT</text>
<text x="165.4" y="237.1">BIN1</text>
<text x="165.4" y="239.7">BIN2</text>
<text x="174.9" y="235.7">FAULT</text>
<text x="174.9" y="238.3">BIN1</text>
<text x="163.8" y="242.2">STALL</text>
<text x="164.2" y="244.8">BEMF</text>
<text x="174.9" y="240.8">BIN2</text>
<text x="174.9" y="245.9">BEMF</text>
<text x="174.9" y="243.3">STALL</text>
</g>
<text font-size="2" fill="#808080" x="37.9" y="54.6">SAM D21 MINI BREAKOUT</text>
</svg>
